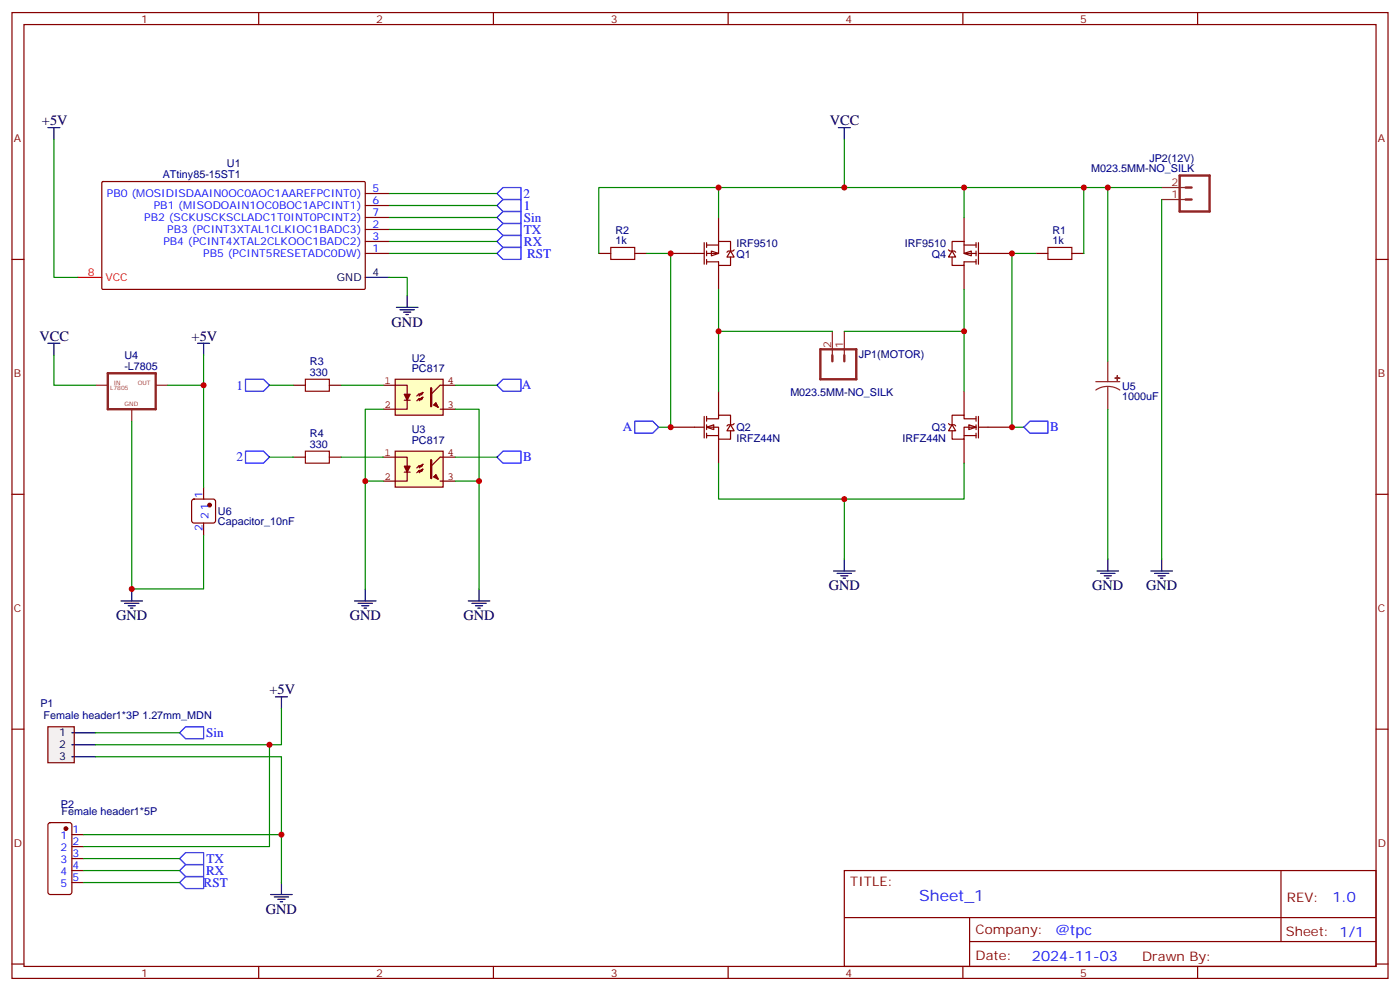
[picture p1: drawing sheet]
<svg xmlns="http://www.w3.org/2000/svg" width="412mm" height="292mm" viewBox="0 0 412 292" stroke-linecap="round" stroke-linejoin="round" font-family="sans-serif">
<g fill="none" stroke="#870000" stroke-width=".35">
<path d="M3.5 3.7h405.4v284.3h-405.4zM7.1 7.2h398.2v277.3h-398.2zM76.2 3.7v3.5M145.3 3.7v3.5M214.5 3.7v3.5M283.6 3.7v3.5M352.8 3.7v3.5M30 53.6l.3-.2 77.1 .1 .2 .3-.1 31.2-.3 .2-77-.1-.2-.3zM107.6 57h7.1M3.5 76.4h3.6M107.6 74.6h7.1M107.6 67.6h7.1"/>
<path d="M107.6 71.1h7.1M107.6 60.5h7.1M107.6 64h7.1M405.3 76.4h3.6M3.5 145.5h3.6M405.3 145.5h3.6M3.5 214.7h3.6M405.3 214.7h3.6M248.7 256.3h156.6v28.2h-156.6zM377.3 256.3v20.9M248.7 270.1h156.5M285.6 277.2h119.6"/>
<path d="M285.6 270.1v14.2M3.5 283.8h3.6M76.2 284.5v3.5M145.3 284.5v3.5M214.5 284.5v3.5M283.6 284.5v3.5M352.8 284.5v3.5M405.3 283.8h3.6"/>
</g>
<path d="M107.6 81.7h7.1" fill="none" stroke="#000" stroke-width=".35"/>
<path d="M22.9 81.7h7.1" fill="none" stroke="#f00" stroke-width=".35"/>
<g fill="#fff" stroke="#870000" stroke-width=".35">
<path d="M209.5 73.9l2.2 .7-2.2 .7z"/>
<path d="M215.2 73.9l1.1 1.8h-2.2z"/>
</g>
<path d="M197.6 74.6h9.8M207.4 71.4v6.4M208.1 72.1h3.6M208.1 71.4v1.4M208.1 73.9v1.4M208.1 76.4v1.4M211.7 71.1h3.5v2.8M211.7 71.1v3.5h-3.6M211.7 64v7.1M211.7 78.1v7.1M215.2 75.7v2.4h-3.5v-1h-3.6M216.3 73.6l-.4 .3h-1.4l-.4 .4" fill="none" stroke="#870000" stroke-width=".35"/>
<g fill="#fff" stroke="#870000" stroke-width=".35">
<path d="M208.1 125.8l2.2-.7v1.4z"/>
<path d="M215.2 125.1l1.1 1.7h-2.2z"/>
</g>
<path d="M211.7 115.2v7M197.6 125.8h9.8M207.4 122.6v6.3M208.1 123.3h3.6v-1.1h3.5v2.9M208.1 125.8h3.6v3.5h3.5v-2.5M208.1 128.2h3.6M208.1 122.6v1.4M208.1 125.1v1.4M208.1 127.5v1.4M211.7 129.3v7M216.3 124.7l-.4 .4h-1.4l-.4 .3" fill="none" stroke="#870000" stroke-width=".35"/>
<g fill="#fff" stroke="#870000" stroke-width=".35">
<path d="M285.4 125.1l2.1 .7-2.1 .7z"/>
<path d="M280.5 125.1l1 1.7h-2.1z"/>
</g>
<path d="M284 115.2v7M279.4 124.7l.4 .4h1.4l.3 .3M284 128.2h3.5M284 129.3v7M287.5 123.3h-3.5v-1.1h-3.5v2.9M287.5 125.8h-3.5v3.5h-3.5v-2.5M287.5 122.6v1.4M287.5 125.1v1.4M287.5 127.5v1.4M288.2 122.6v6.3M288.2 125.8h9.9" fill="none" stroke="#870000" stroke-width=".35"/>
<g fill="#fff" stroke="#870000" stroke-width=".35">
<path d="M284 74.6l2.1-.7v1.4z"/>
<path d="M280.5 73.9l1 1.8h-2.1z"/>
</g>
<path d="M279.4 73.6l.4 .3h1.4l.3 .4M280.5 75.7v2.4h3.5v-1h3.5M284 71.1h-3.5v2.8M284 71.1v3.5h3.5M284 72.1h3.5M284 64v7.1M284 78.1v7.1M287.5 71.4v1.4M287.5 73.9v1.4M287.5 76.4v1.4M288.2 71.4v6.4M288.2 74.6h9.9" fill="none" stroke="#870000" stroke-width=".35"/>
<path d="M116.4 111.7h14.1v10.5h-14.1z" fill="#ffffc2" stroke="#850000" stroke-width=".35"/>
<g fill="#850000" stroke="#850000" stroke-width=".35">
<path d="M119.1 116.1h1.7l-.9 1.7z"/>
<path d="M127.7 119.2l.7-.7 .7 1.4z"/>
</g>
<path d="M112.9 113.4h7v2.7M119.1 117.8h1.7M119.9 117.8v2.7h-7M123.9 115.9l.7-.4-.4 .7zM124.6 115.5l-1.1 1.1v-.7l-.7 .7M124.6 116.9l-.4 .8-.3-.4 .7-.4-1.1 1.1v-.7l-.7 .7M134.1 113.4h-4.5l-2.6 2.7M129.6 120.5h4.5" fill="none" stroke="#850000" stroke-width=".35"/>
<path d="M127 114.3v5.3" fill="none" stroke="#850000" stroke-width=".71"/>
<path d="M116.4 132.8h14.1v10.6h-14.1z" fill="#ffffc2" stroke="#850000" stroke-width=".35"/>
<g fill="#850000" stroke="#850000" stroke-width=".35">
<path d="M119.1 137.2h1.7l-.9 1.8z"/>
<path d="M127.7 140.4l.7-.7 .7 1.4z"/>
</g>
<path d="M112.9 134.6h7v2.6M119.1 139h1.7M119.9 139v2.6h-7M123.9 137.1l.7-.4-.4 .7zM124.6 136.7l-1.1 1.1v-.7l-.7 .7M124.6 138.1l-.4 .7-.3-.3 .7-.4-1.1 1.1v-.7l-.7 .7M134.1 134.6h-4.5l-2.6 2.6M129.6 141.6h4.5" fill="none" stroke="#850000" stroke-width=".35"/>
<path d="M127 135.5v5.3" fill="none" stroke="#850000" stroke-width=".71"/>
<path d="M179.9 72.8h7.1v3.6h-7.1zM308.7 72.8h7v3.6h-7zM90 111.7h7v3.5h-7zM90 132.8h7v3.5h-7z" fill="none" stroke="#a10000" stroke-width=".35"/>
<path d="M176.4 74.6h3.5M187 74.6h3.5M305.2 74.6h3.5M315.7 74.6h3.6M86.4 113.4h3.6M97 113.4h3.5M86.4 134.6h3.6M97 134.6h3.5" fill="none" stroke="#870000" stroke-width=".35"/>
<g fill="none" stroke="#008700" stroke-width=".35">
<path d="M15.9 41.1v40.6h7M114.7 57h31.7M211.7 55.2h-35.3v19.4M248.7 41.1v14.1M284 55.2h35.3v19.4M319.3 55.2h22.9M326.3 55.2v51.2M342.2 58.7v105.9M114.7 60.5h31.7M114.7 64h31.7M114.7 67.6h31.7M114.7 71.1h31.7"/>
<path d="M114.7 74.6h31.7M190.5 74.6h7.1v51.2h-3.6M211.7 64v-8.8h72.3v8.8M305.2 74.6h-7.1v51.2h3.5M114.7 81.7h5.2v5.3M211.7 85.2v30M211.7 97.5h33.5M248.7 97.5h35.3M284 85.2v30M15.9 104.6v8.8h12.3M60 104.6v8.8h-10.6M79.4 113.4h7"/>
<path d="M100.5 113.4h12.4M134.1 113.4h12.3M38.8 124v49.4h21.2v-15.9M79.4 134.6h7M100.5 134.6h12.4M112.9 120.5h-5.3v52.9M134.1 120.5h7v52.9M134.1 134.6h12.3M211.7 136.3v10.6h72.3v-10.6M326.3 120.5v44.1M107.6 141.6h5.3M134.1 141.6h7"/>
<path d="M248.7 146.9v17.7"/>
</g>
<g fill="none" stroke="#000" stroke-width=".35">
<path d="M14.1 37.6h3.5M15.9 37.6v3.5M246.9 37.6h3.6M248.7 37.6v3.5M116.8 90.5h6.3M117.8 91.2h4.3M118.9 91.9h2.1M119.6 92.6h.7M119.9 87v3.5M14.1 101.1h3.5M15.9 101.1v3.5M58.2 101.1h3.5"/>
<path d="M60 101.1v3.5M35.6 176.9h6.4M36.7 177.6h4.2M37.7 178.3h2.2M38.5 179h.7M38.8 173.4v3.5M104.4 176.9h6.4M105.5 177.6h4.2M106.5 178.3h2.2M107.2 179h.7M107.6 173.4v3.5M137.9 176.9h6.4"/>
<path d="M139 177.6h4.2M140.1 178.3h2.1M140.8 179h.7M141.1 173.4v3.5M245.5 168.1h6.4M246.6 168.8h4.2M247.6 169.5h2.2M248.4 170.2h.7M248.7 164.6v3.5M323.1 168.1h6.4M324.2 168.8h4.2M325.3 169.5h2.1"/>
<path d="M326 170.2h.7M326.3 164.6v3.5M339 168.1h6.4M340.1 168.8h4.2M341.1 169.5h2.2M341.8 170.2h.7M342.2 164.6v3.5M81.1 205.1h3.6M82.9 205.1v3.6M82.9 259.8v3.5M79.7 263.3h6.4M80.8 264.1h4.2"/>
<path d="M81.8 264.8h2.2M82.5 265.5h.8"/>
</g>
<g fill="none" stroke="#00f" stroke-width=".35">
<path d="M148.2 55.2h5.3v3.5h-5.3l-1.8-1.7zM148.2 58.7h5.3v3.6h-5.3l-1.8-1.8zM148.2 62.3h5.3v3.5h-5.3l-1.8-1.8zM148.2 65.8h5.3v3.5h-5.3l-1.8-1.7zM148.2 69.3h5.3v3.5h-5.3l-1.8-1.7zM148.2 72.8h5.3v3.6h-5.3l-1.8-1.8zM72.3 111.7h5.3l1.8 1.7-1.8 1.8h-5.3zM148.2 111.7h5.3v3.5h-5.3l-1.8-1.8zM72.3 132.8h5.3l1.8 1.8-1.8 1.7h-5.3zM148.2 132.8h5.3v3.5h-5.3l-1.8-1.7zM187 124h5.3l1.7 1.8-1.7 1.7h-5.3zM303.4 124h5.3v3.5h-5.3l-1.8-1.7z"/>
<path d="M54.7 214h5.3v3.5h-5.3l-1.8-1.8z"/>
</g>
<path d="M347.5 51.7h8.8v10.6h-8.8zM349.2 55.2h1.8M349.2 58.7h1.8M31.7 109.9h14.2v10.6h-14.2zM241.7 102.8h10.5v8.9h-10.5zM245.2 104.6v1.8M248.7 104.6v1.8" fill="none" stroke="#8c2424" stroke-width=".71"/>
<path d="M342.2 58.7h7M342.2 55.2h7M245.2 97.5v7.1M248.7 97.5v7.1M28.2 113.4h3.5M45.9 113.4h3.5M322.8 112.4h7M326.3 113.8l1.9 .2 1.6 .8M326.3 113.8l-1.8 .2-1.7 .8M326.3 106.4v6M326.3 113.8v6.7M38.8 120.5v3.5" fill="none" stroke="#8c2424" stroke-width=".35"/>
<g fill="#8c2424" stroke="#8c2424" stroke-width=".35">
<path d="M329.1 110.6v1.4z"/>
<path d="M328.4 111.3h1.4z"/>
</g>
<path d="M14.1 214h7.8v10.5h-7.8z" fill="#f0f0f0" stroke="#870000" stroke-width=".35"/>
<path d="M21.2 215.7h7M21.2 219.3h7M21.2 222.8h7" fill="none" stroke="#000" stroke-width=".35"/>
<path d="M60 113.4v30M28.2 215.7h24.7M79.4 219.3v29.9h-54.7M82.9 208.7v10.6h-54.7M28.2 222.8h54.7v37M24.7 245.7h58.2M24.7 252.8h28.2M24.7 256.3h28.2M24.7 259.8h28.2" fill="none" stroke="#008700" stroke-width=".35"/>
<path d="M56.7 147.1l.4-.2h5.7l.5 .2 .2 .5v5.7l-.2 .5-.5 .2h-5.7l-.4-.2-.3-.5v-5.7zM60 143.4v3.5M60 154v3.5M14.3 242.4l.5-.2h5.7l.6 .4 .1 20-.5 .7h-5.9l-.6-.4-.1-20zM21.2 245.7h3.5M21.2 249.2h3.5M21.2 252.8h3.5M21.2 256.3h3.5M21.2 259.8h3.5" fill="none" stroke="#870000" stroke-width=".35"/>
<g fill="#870000" stroke="#870000" stroke-width=".35">
<circle cx="19.4" cy="243.9" r=".53"/>
<circle cx="61.7" cy="148.7" r=".53"/>
</g>
<path d="M54.7 251h5.3v3.5h-5.3l-1.8-1.7zM54.7 254.5h5.3v3.6h-5.3l-1.8-1.8zM54.7 258.1h5.3v3.5h-5.3l-1.8-1.8z" fill="none" stroke="#00f" stroke-width=".35"/>
<g fill="#c00">
<circle cx="248.7" cy="55.2" r=".88"/>
<circle cx="248.7" cy="146.9" r=".88"/>
<circle cx="211.7" cy="55.2" r=".88"/>
<circle cx="284" cy="55.2" r=".88"/>
<circle cx="298.1" cy="74.6" r=".88"/>
<circle cx="197.6" cy="74.6" r=".88"/>
<circle cx="298.1" cy="125.8" r=".88"/>
<circle cx="197.6" cy="125.8" r=".88"/>
<circle cx="141.1" cy="141.6" r=".88"/>
<circle cx="107.6" cy="141.6" r=".88"/>
<circle cx="211.7" cy="97.5" r=".88"/>
<circle cx="284" cy="97.5" r=".88"/>
<circle cx="319.3" cy="55.2" r=".88"/>
<circle cx="326.3" cy="55.2" r=".88"/>
<circle cx="82.9" cy="245.7" r=".88"/>
<circle cx="79.4" cy="219.3" r=".88"/>
<circle cx="60" cy="113.4" r=".88"/>
<circle cx="38.8" cy="173.4" r=".88"/>
</g>
<text font-size="4.6" fill="#00f" x="270.8" y="265.3">Sheet_1</text>
<g font-size="4.2">
<text x="12.3" y="36.9">+5V</text>
<text x="244.5" y="36.9">VCC</text>
<text x="11.6" y="100.4">VCC</text>
<text x="56.4" y="100.4">+5V</text>
<text x="115.4" y="96.1">GND</text>
<text x="244.1" y="173.7">GND</text>
<text x="321.7" y="173.7">GND</text>
<text x="337.6" y="173.7">GND</text>
<text x="34.2" y="182.6">GND</text>
<text x="103" y="182.6">GND</text>
<text x="136.5" y="182.6">GND</text>
<text x="79.4" y="204.4">+5V</text>
<text x="78.3" y="269">GND</text>
</g>
<g font-size="4.2" fill="#00f">
<text x="392.5" y="265.6">1.0</text>
<text x="310.9" y="275.1">@tpc</text>
<text x="304" y="282.9">2024-11-03</text>
</g>
<g font-size="3.9" fill="#00f">
<text x="154.2" y="58.2">2</text>
<text x="154.3" y="61.8">1</text>
<text x="154.3" y="65.3">Sin</text>
<text x="154.3" y="68.8">TX</text>
<text x="154.3" y="72.4">RX</text>
<text x="155.3" y="75.9">RST</text>
<text x="69.7" y="114.7">1</text>
<text x="153.7" y="114.6">A</text>
<text x="183.5" y="126.9">A</text>
<text x="309.3" y="127">B</text>
<text x="69.7" y="135.9">2</text>
<text x="154.1" y="135.8">B</text>
<text x="60.7" y="217">Sin</text>
<text x="60.7" y="257.5">RX</text>
<text x="60.8" y="254">TX</text>
<text x="60" y="261.1">RST</text>
</g>
<g font-size="3.9" fill="#800">
<text x="250.5" y="260.9">TITLE:</text>
<text x="379.1" y="265.6">REV:</text>
<text x="287.4" y="275.1">Company:</text>
<text x="378.7" y="275.7">Sheet: 1/1</text>
<text x="287.4" y="282.8">Date:</text>
<text x="336.4" y="282.8">Drawn By:</text>
</g>
<g font-size="3.2" fill="#800">
<text x="41.6" y="6.7">1</text>
<text x="110.8" y="6.7">2</text>
<text x="179.9" y="6.7">3</text>
<text x="249.1" y="6.7">4</text>
<text x="318.2" y="6.7">5</text>
<text x="4.1" y="41.8">A</text>
<text x="405.9" y="41.8">A</text>
<text x="4.1" y="110.9">B</text>
<text x="405.9" y="110.9">B</text>
<text x="4.1" y="180.1">C</text>
<text x="405.9" y="180.1">C</text>
<text x="4.1" y="249.2">D</text>
<text x="405.9" y="249.2">D</text>
<text x="41.6" y="287.5">1</text>
<text x="110.8" y="287.5">2</text>
<text x="179.9" y="287.5">3</text>
<text x="249.1" y="287.5">4</text>
<text x="318.2" y="287.5">5</text>
</g>
<g font-size="3.2" fill="#000080">
<text x="338.6" y="47.6">JP2(12V)</text>
<text x="48" y="52.4">ATtiny85-15ST1</text>
<text x="66.8" y="49.2">U1</text>
<text x="321.5" y="50.6">M023.5MM-NO_SILK</text>
<text x="181.3" y="71.8">1k</text>
<text x="181.3" y="68.8">R2</text>
<text x="310" y="71.8">1k</text>
<text x="310" y="68.8">R1</text>
<text x="217" y="72.8">IRF9510</text>
<text x="217" y="76">Q1</text>
<text x="266.5" y="72.8">IRF9510</text>
<text x="274.5" y="76">Q4</text>
<text x="36.6" y="105.8">U4</text>
<text x="91.3" y="107.6">R3</text>
<text x="121.3" y="106.4">U2</text>
<text x="252.9" y="105.5">JP1(MOTOR)</text>
<text x="36.6" y="108.8">-L7805</text>
<text x="91.3" y="110.6">330</text>
<text x="121.3" y="109.5">PC817</text>
<text x="232.8" y="116.5">M023.5MM-NO_SILK</text>
<text x="330.6" y="117.7">1000uF</text>
<text x="330.6" y="114.7">U5</text>
<text x="91.3" y="131.8">330</text>
<text x="91.3" y="128.7">R4</text>
<text x="121.3" y="130.6">PC817</text>
<text x="121.3" y="127.6">U3</text>
<text x="217" y="130">IRFZ44N</text>
<text x="217" y="126.8">Q2</text>
<text x="265.8" y="130">IRFZ44N</text>
<text x="274.5" y="126.8">Q3</text>
<text x="64.2" y="154.7">Capacitor_10nF</text>
<text x="64.2" y="151.5">U6</text>
<text x="11.9" y="208.2">P1</text>
<text x="12.8" y="211.7">Female header1*3P 1.27mm_MDN</text>
<text x="18" y="237.9">P2</text>
<text x="18.1" y="239.9">Female header1*5P</text>
</g>
<g font-size="3.2" fill="#00f">
<text x="31.5" y="58">PB0 (MOSIDISDAAIN0OC0AOC1AAREFPCINT0)</text>
<text x="109.7" y="56.6">5</text>
<text x="42.5" y="65.1">PB2 (SCKUSCKSCLADC1T0INT0PCINT2)</text>
<text x="45.3" y="61.6">PB1 (MISODOAIN1OC0BOC1APCINT1)</text>
<text x="109.7" y="60.1">6</text>
<text x="109.7" y="63.7">7</text>
<text x="49.3" y="68.6">PB3 (PCINT3XTAL1CLKIOC1BADC3)</text>
<text x="109.7" y="67.2">2</text>
<text x="109.7" y="70.7">3</text>
<text x="48.1" y="72.1">PB4 (PCINT4XTAL2CLKOOC1BADC2)</text>
<text x="59.9" y="75.7">PB5 (PCINT5RESETADC0DW)</text>
<text x="109.7" y="74.3">1</text>
<text x="59.6" y="146.8" transform="rotate(-90 59.6 146.8)">1</text>
<text x="61.4" y="152.7" transform="rotate(-90 61.4 152.7)">21</text>
<text x="59.6" y="156.2" transform="rotate(-90 59.6 156.2)">2</text>
<text x="21.3" y="245.4">1</text>
<text x="17.8" y="247.1">1</text>
<text x="17.8" y="250.6">2</text>
<text x="21.3" y="248.9">2</text>
<text x="17.8" y="254.2">3</text>
<text x="17.8" y="257.7">4</text>
<text x="21.3" y="252.4">3</text>
<text x="21.3" y="255.9">4</text>
<text x="17.8" y="261.2">5</text>
<text x="21.3" y="259.5">5</text>
</g>
<g font-size="3.2" fill="#8d2323">
<text x="345.1" y="58.4">1</text>
<text x="345.1" y="54.9">2</text>
<text x="244.8" y="102.5" transform="rotate(-90 244.8 102.5)">2</text>
<text x="248.4" y="102.5" transform="rotate(-90 248.4 102.5)">1</text>
</g>
<g font-size="3.2" fill="#f00">
<text x="25.9" y="81.3">8</text>
<text x="31" y="82.7">VCC</text>
</g>
<g font-size="3.2">
<text x="99.3" y="82.7">GND</text>
<text x="109.7" y="81.3">4</text>
<text x="17.4" y="216.8">1</text>
<text x="17.4" y="220.3">2</text>
<text x="17.4" y="223.8">3</text>
</g>
<g font-size="3.2" fill="#840000">
<text x="113.2" y="113.1">1</text>
<text x="131.8" y="113.1">4</text>
<text x="113.2" y="120.1">2</text>
<text x="131.8" y="120.1">3</text>
<text x="113.2" y="134.2">1</text>
<text x="131.8" y="134.2">4</text>
<text x="113.2" y="141.3">2</text>
<text x="131.8" y="141.3">3</text>
</g>
<g font-size="1.8" fill="#8d2323">
<text x="33.5" y="113.4">IN</text>
<text x="40.6" y="113.4">OUT</text>
<text x="32.5" y="114.8">L7805</text>
<text x="36.7" y="119.4">GND</text>
</g>
</svg>
